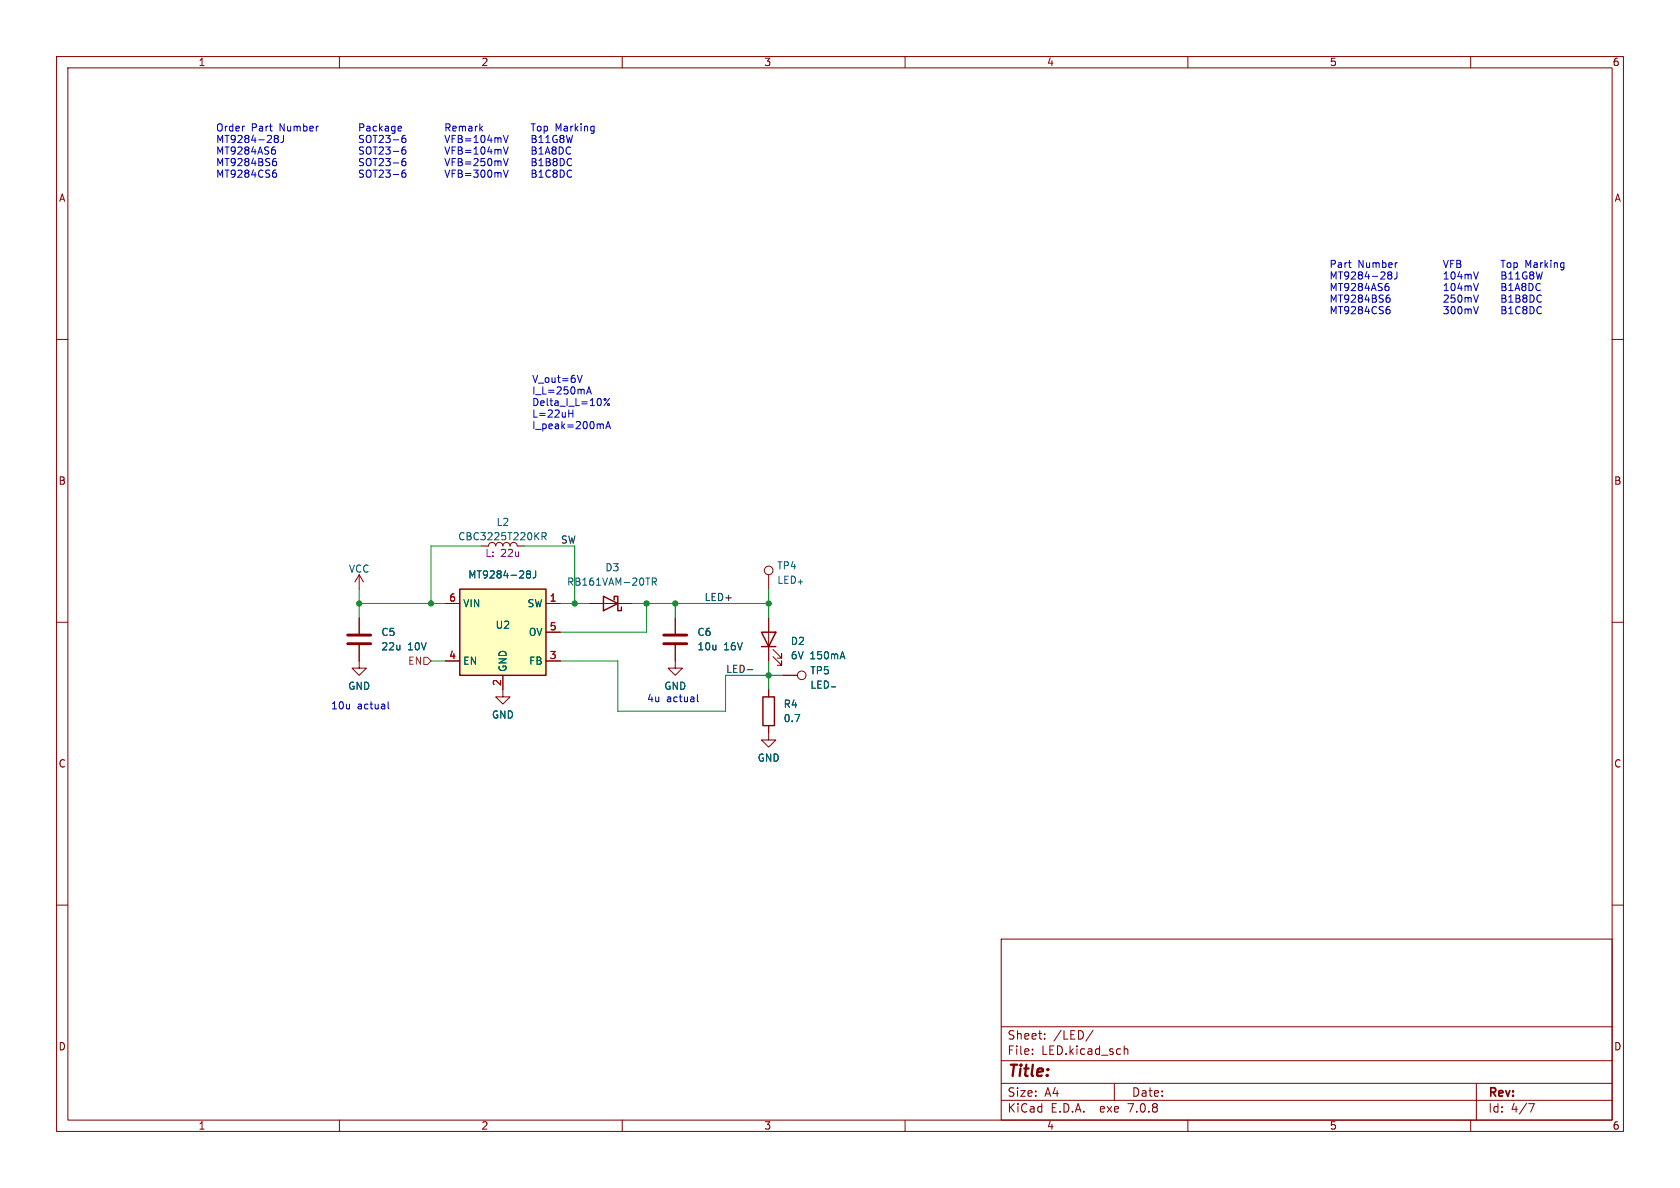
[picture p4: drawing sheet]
<svg xmlns="http://www.w3.org/2000/svg" width="297mm" height="210mm" viewBox="0 0 297 210" stroke-linecap="round" stroke-linejoin="round" font-family="sans-serif">
<g fill="none" stroke="#840000" stroke-width=".18">
<path d="M10 10h277v190h-277zM12 12h273v186h-273zM60 10v2M110 10v2M160 10v2M210 10v2M260 10v2M10 60h2M285 60h2M85.1 96.5h1.3a.64 .64 0 0 1 .6-.6 .64 .64 0 0 1 .6 .6 .64 .64 0 0 1 .7-.6 .64 .64 0 0 1 .6 .6 .64 .64 0 0 1 .6-.6 .64 .64 0 0 1 .7 .6 .64 .64 0 0 1 .6-.6 .64 .64 0 0 1 .6 .6h1.3M10 110h2M63.5 114v4.1h1.3l-1.3 1.3-1.3-1.3h1.3"/>
<path d="M63.5 101.6l-.8 1.3M63.5 101.6v2.5M63.5 109.2v2.8M63.5 101.6l.8 1.3M78.7 106.7h2.6M78.7 116.8h2.6M88.9 119.4v3.8h1.3l-1.3 1.3-1.3-1.3h1.3M96.5 106.7h2.6M96.5 116.8h2.6M96.5 111.8h2.6M104.1 106.7h7.7M119.4 114v4.1h1.2l-1.2 1.3-1.3-1.3h1.3"/>
<path d="M119.4 109.2v2.8M135.9 101.6v2.5M135.9 109.2v7.6M136.7 116.1l1.5 1.5v-.8v.8h-.8M136.7 114.8l1.5 1.5v-.7v.7h-.8M138.4 119.4h2.6M285 110h2M135.9 128.3v2.5h1.3l-1.3 1.3-1.3-1.3h1.3M135.9 121.9v1.3M10 160h2M285 160h2M177 166h108v32h-108z"/>
<path d="M60 198v2M110 198v2M160 198v2M177 194.5h108M177 191.5h108M177 187.5h108M177 181.5h108M182.5 186.3v.1M182.5 185.5v.1M184.7 183.6v.1M184.7 182.8v.1M193.2 182.1l-1.2 2"/>
<path d="M197 191.5v3M198.7 184.9v1.5M198.7 185.5l.3-.1 .3 .1 .1 .9M210 198v2M260 198v2M261 191.5v6.5M270.2 195.1h1l-.6 1.5"/>
<circle cx="135.9" cy="100.8" r=".76"/>
<circle cx="141.7" cy="119.4" r=".76"/>
</g>
<path d="M81.3 104.1h15.2v15.3h-15.2zM106.7 105.4l2.5 1.3-2.5 1.3zM108.6 106v-.6h.6v2.6h.7v-.7M134.6 111.8h2.6l-1.3 2.5zM134.6 114.3h2.6M134.9 123.2h2v5.1h-2z" fill="none" stroke="#840000" stroke-width=".25"/>
<path d="M61.5 113.8h4M61.5 112.3h4M117.3 113.8h4.1M117.3 112.3h4.1" fill="none" stroke="#840000" stroke-width=".51"/>
<path d="M95.8 94.8h.6l.1-.2v-.3l-.7-.1v1.2M96.1 94.8l.4 .6M93.1 101.2l.2 .3M93.1 101.2l.2-.3 .4 .1 .1 .2-.2 .3M93.3 101.5h.3M93.3 101.5l-.2 .2M93.6 101.5l.2 .2-.1 .4-.4 .1-.2-.3M94.7 100.9v.9a.41 .41 0 0 1-.5 .4M114.2 102.2h.7M115.3 102.8h.6l.1-.2v-.3l-.7-.1v1.2M115.6 102.8l.4 .6" fill="none" stroke="#006464" stroke-width=".18"/>
<path d="M81.3 104.1h15.2v15.3h-15.2z" fill="#ffffc2" stroke="#ffffc2" stroke-width=".18"/>
<path d="M74.9 116.2h.7l.6 .6-.6 .7h-.7z" fill="none" stroke="#725600" stroke-width=".18"/>
<path d="M132.1 118.4h1" fill="none" stroke="#0f0f0f" stroke-width=".18"/>
<g fill="none" stroke="#0000c2" stroke-width=".18">
<path d="M48.4 26h.2M48.4 28.5h.3l.2 .2M48.4 30.6h.3l.2 .2-.1 .4-.4 .1M48.5 24.2l.2 .3M48.5 25l.2 .2 .4-.1M48.5 26.5l.2 .2v.3l-.2 .2M48.5 30.1h.3M48.7 24.5h.3M48.7 24.5l-.2 .2M48.8 28l-.4 .1M48.9 29l-.2 .3h-.3M49 24.5h.1"/>
<path d="M49.1 24l-.4-.1-.2 .3M49.1 24.4l-.1 .1M78.7 23.9l.4 1.3 .4-1.3M78.7 26l.4 1.2 .4-1.2M78.7 28l.4 1.3 .4-1.3M78.7 30.1l.4 1.2 .4-1.2M78.8 22.6l.6-.1 .2-.2-.1-.3-.7-.1v1.3M79.1 22.6l.5 .6M79.9 24.5h.5M79.9 26.6h.5M79.9 28.6h.5M79.9 30.7h.5"/>
<path d="M80 22.7l.7-.1-.1-.2-.4-.1-.2 .2 .1 .6h.5M80.5 23.9h-.6v1.3M80.5 26h-.6v1.2M80.5 28h-.6v1.3M80.5 30.1h-.6v1.2M81 26h.4l.3 .2-.3 .4 .3 .1v.3l-.2 .2h-.5zM81 23.9h.4l.3 .3-.3 .3 .3 .2v.3l-.2 .2h-.5zM81 28h.4l.3 .3-.3 .3 .3 .1v.3l-.2 .3h-.5zM81 30.1h.4l.3 .2-.3 .4 .3 .1v.3l-.2 .2h-.5zM81 24.5h.4M81 26.6h.4M81 28.6h.4"/>
<path d="M81 30.7h.4M81.2 22.4l.4-.1 .1 .2M81.2 22.3v.9M81.7 22.5l.2-.2 .3 .1 .1 .8M81.7 22.5v.7M82.3 24.5h1M82.3 24.9h1M82.3 26.6h1M82.3 26.9h1M82.3 28.6h1M82.3 29h1M82.3 30.7h1"/>
<path d="M82.3 31h1M82.9 22.4h.5v.8M83.4 22.6l-.4 .1-.2 .2 .2 .3 .4-.1M83.7 30.1h.8l-.4 .5 .4 .1v.5l-.2 .1-.6-.1M83.8 25.2h.7M83.8 24.3l.4-.4v1.3M83.8 26.3l.4-.3v1.2M83.8 27.2h.7M83.8 28.1l.5-.1 .2 .4-.8 .9h.8M84 22.3v.9M84.4 22.3l-.4 .3M84.8 21.9v1.3"/>
<path d="M84.9 22.7l.4 .5M85.1 30.2l.2-.1a.68 .68 0 0 1 .5 .6 .68 .68 0 0 1-.5 .6l-.2-.1-.1-.3zM85.1 24.1l.2-.2a.68 .68 0 0 1 .5 .7 .68 .68 0 0 1-.5 .6l-.2-.1-.1-.4zM85.1 26.1l.2-.1a.68 .68 0 0 1 .5 .6 .68 .68 0 0 1-.5 .6l-.2-.1-.1-.3zM85.3 22.3l-.5 .5M85.7 28h-.6l-.1 .6 .2-.1 .4 .1 .1 .1v.5l-.2 .1-.5-.1M86.3 30.2l.2-.1a.68 .68 0 0 1 .5 .6 .68 .68 0 0 1-.5 .6l-.2-.1-.1-.3zM86.3 28.1l.2-.1a.68 .68 0 0 1 .5 .7 .68 .68 0 0 1-.5 .6l-.2-.1-.1-.4zM86.5 23.9l-.3 .9h.8M86.5 25.9l-.3 .9h.8M86.8 24.4v.8M86.8 26.4v.8"/>
<path d="M87.5 24.4v.8M87.5 26.4v.8M87.5 28.4v.9M87.5 30.5v.8M87.5 24.5l.4-.1 .1 .1M87.5 26.5l.4-.1 .1 .2M87.5 28.6l.4-.2 .1 .2M87.5 30.6l.4-.1 .1 .2M88 24.5l.2-.1h.3l.1 .8M88 24.5v.7M88 26.6v.6M88 28.6v.7"/>
<path d="M88 30.7v.6M88 26.6l.2-.2 .3 .1 .1 .7M88 28.6l.2-.2 .3 .1 .1 .8M88 30.7l.2-.2 .3 .1 .1 .7M89 23.9l.4 1.3 .4-1.3M89 26l.4 1.2 .4-1.2M89 28l.4 1.3 .4-1.3M89 30.1l.4 1.2 .4-1.2M94.1 23.9v1.3l.6-.1 .1-.3-.3-.3M94.1 24.5h.4M94.1 26h.4l.2 .2-.2 .4 .2 .1 .1 .3-.2 .2h-.5zM94.1 28h.4l.2 .3-.2 .3 .2 .1 .1 .3-.2 .3h-.5z"/>
<path d="M94.1 30.1h.4l.2 .2-.2 .4 .2 .1 .1 .3-.2 .2h-.5zM94.1 26.6h.4M94.1 28.6h.4M94.1 30.7h.4M94.7 24.3l-.2 .2M95.3 25.2h.7M95.3 26.3l.4-.3v1.2M95.3 28.4l.4-.4v1.3M95.3 30.4l.4-.3v1.2M95.3 27.2h.7M95.3 29.3h.7M95.3 31.3h.7"/>
<path d="M95.7 23.9v1.3M96.4 27.2l.4-1.2 .4 1.2M96.5 25.2h.7M96.5 26.9h.6M96.6 28h.4l.2 .3-.2 .3 .2 .1 .1 .3-.3 .3h-.4zM96.6 28.6h.4M96.9 23.9v1.3M97.3 30.2a.6 .6 0 0 0-.9 .4 .6 .6 0 0 0 .6 .7l.3-.1M97.8 24.2a.57 .57 0 0 0 0 .8 .57 .57 0 0 0 .7 .1v-.4h-.2M97.8 26.5l-.2 .3v.2l.2 .2h.3l.2-.2v-.2l-.2-.3M97.8 26.5l-.2-.2 .2-.3h.3l.2 .2-.2 .3M97.8 26.5h.3"/>
<path d="M98 28.6l-.2-.3 .2-.3h.3l.2 .3-.2 .3M98 28.6l-.2 .2v.2l.2 .3h.3l.2-.3v-.2l-.2-.2M98 30.6l-.2-.2 .2-.3h.3l.2 .2-.2 .3M98 30.6l-.2 .3v.2l.2 .2h.3l.2-.2v-.2l-.2-.3M98 28.6h.3M98 30.6h.3M98.9 26a.64 .64 0 0 1 .7 .6 .64 .64 0 0 1-.7 .6zM99 24.2l.2 .3M99 28a.64 .64 0 0 1 .8 .7 .64 .64 0 0 1-.8 .6zM99 30.1a.64 .64 0 0 1 .8 .6 .64 .64 0 0 1-.8 .6zM99.2 24.5l-.2 .2v.3l.2 .2h.3l.2-.2v-.3l-.2-.2M99.2 24.5h.3"/>
<path d="M99.7 24.2l-.2 .3M100.1 23.9l.3 1.3 .3-.9 .2 .9 .3-1.3M100.9 26.1a.6 .6 0 0 0-.9 .4 .6 .6 0 0 0 .6 .7l.3-.1M101 28.1a.6 .6 0 0 0-.8 .5 .6 .6 0 0 0 .6 .7l.2-.1M101 30.2a.6 .6 0 0 0-.8 .4 .6 .6 0 0 0 .6 .7l.2-.1M101.3 22.3l-.3 .1M101.7 21.9v1.3M101.8 22.7l.4 .5M102.2 22.3l-.5 .5M102.7 21.9v.1M102.7 22.3v.9M103.3 22.4l.2-.1 .3 .1 .1 .8"/>
<path d="M103.3 22.3v.9M105 22.4l-.3-.1-.3 .3 .1 .5h.5M105 22.3v1l-.2 .3-.3-.1M238.4 46.4h.5M238.7 47.3h.2M255.2 46l.4 1.3 .4-1.3M256.5 46.6h.4M257.1 46h-.6v1.3M257.5 46h.5l.2 .3-.2 .3 .2 .1 .1 .3-.3 .3h-.5zM257.5 46.6h.5M259.2 50.5l.3 .2M259.2 52.6l.3 .2"/>
<path d="M259.5 54.7v.1M259.5 50.7l.2-.2 .3 .1 .1 .8M259.5 52.8l.2-.2h.3l.1 .8M259.5 54.8l.2-.2 .3 .1 .1 .8M259.5 50.7v.7M259.5 52.8v.6M259.5 54.8v.7M259.6 48.5h.4l.1 .8M260.5 48.1l.4 1.2 .5-1.2M260.5 50.1l.4 1.3 .5-1.3M260.5 52.2l.4 1.2 .5-1.2M260.5 54.2l.4 1.3 .5-1.3"/>
<path d="M265.3 46h.8M265.5 48.1h.5l.2 .2-.2 .4 .2 .1 .1 .3-.3 .2h-.5zM265.5 50.1h.5l.2 .2-.2 .4 .2 .1 .1 .3-.3 .3h-.5zM265.5 52.2h.5l.2 .2-.2 .4 .2 .1 .1 .3-.3 .2h-.5zM265.5 54.2h.5l.2 .2-.2 .4 .2 .1 .1 .3-.3 .3h-.5zM265.5 48.7h.5M265.5 50.7h.5M265.5 52.8h.5M265.5 54.8h.5M265.7 46v1.3M266.5 46.6l.2-.2 .3 .2 .1 .4-.1 .2-.3 .1-.2-.1zM266.7 48.4l.4-.3v1.2"/>
<path d="M266.7 50.5l.4-.4v1.3M266.7 52.5l.4-.3v1.2M266.7 54.6l.4-.4v1.3M266.7 49.3h.8M266.7 51.4h.8M266.7 53.4h.8M266.7 55.5h.8M267.6 46.5l.4-.1 .3 .3-.2 .5h-.5M267.6 46.4v1.3M267.8 51.4l.5-1.3 .4 1.3M267.9 49.3h.8M267.9 48.4l.4-.3v1.2"/>
<path d="M267.9 51h.7M268 52.2h.4l.3 .2-.3 .4 .3 .1v.3l-.2 .2h-.5zM268 52.8h.4M268.7 54.3a.6 .6 0 0 0-.8 .4 .6 .6 0 0 0 .6 .8l.2-.2M269.2 48.4a.56 .56 0 0 0 0 .7 .56 .56 0 0 0 .7 .1v-.4h-.2M269.3 50.7l-.3 .2v.2l.3 .3h.2l.3-.3v-.2l-.3-.2M269.3 50.7l-.3-.3 .3-.3h.2l.3 .2-.3 .4M269.3 50.7h.2M269.5 52.7l-.3-.2 .3-.3h.3l.1 .2-.2 .3M269.5 52.7l-.3 .2v.3l.3 .2h.3l.1-.2v-.3l-.2-.2M269.5 54.7l-.3-.2 .3-.3 .3 .1 .1 .1-.2 .3M269.5 54.7l-.3 .3v.2l.3 .3 .3-.1 .1-.2v-.2l-.2-.3"/>
<path d="M269.5 52.7h.2M269.5 54.7h.2M270.3 50.1a.64 .64 0 0 1 .7 .6 .64 .64 0 0 1-.7 .7zM270.4 48.4l.3 .2M270.5 52.2a.64 .64 0 0 1 .7 .6 .64 .64 0 0 1-.7 .6zM270.5 54.2a.64 .64 0 0 1 .7 .6 .64 .64 0 0 1-.7 .7zM270.7 48.6l-.3 .2v.3l.3 .2h.3l.2-.2v-.3l-.3-.2M270.7 48.6h.2M271.2 48.4l-.3 .2M271.6 48.1l.3 1.2 .2-.9 .3 .9 .3-1.2M272.3 50.2a.6 .6 0 0 0-.8 .5 .6 .6 0 0 0 .6 .7l.2-.1M272.5 52.3a.6 .6 0 0 0-.9 .4 .6 .6 0 0 0 .6 .7l.3-.1"/>
<path d="M272.5 54.3a.6 .6 0 0 0-.9 .4 .6 .6 0 0 0 .6 .8l.3-.2M276.4 46.4l.1 .1M276.5 46.4v1.1l-.1 .2M276.5 47.2l-.1 .1M100.6 73.1h.7M101.3 72.5v1.2M102.1 66.3l.4 1.3 .4-1.3M103.7 69.7l.4-1.3 .4 1.3M103.8 69.3h.6M106.5 74.9l.2 .2v.7M107.1 75.8l.4-1.3 .4 1.3M107.2 75.4h.6"/>
<path d="M107.7 70.4l-.9 1.3M68.6 124v1.1l.2 .2M123.3 122.8v1.1l.2 .1"/>
<circle cx="107" cy="70.6" r=".18"/>
<circle cx="107.6" cy="71.5" r=".18"/>
</g>
<path d="M85.1 96.5h-8.9v10.2M92.7 96.5h8.9v10.2M63.5 106.7h15.2M63.5 104.1v5.1M76.2 116.8h2.5M99.1 106.7h5M99.1 116.8h10.1v8.9h19.1v-6.3h10.1M111.8 106.7h24.1M114.3 106.7v5.1h-15.2M119.4 106.7v2.5M135.9 104.1v5.1M135.9 116.8v5.1" fill="none" stroke="#009600" stroke-width=".18"/>
<g fill="#009600" stroke="#009600" stroke-width=".18">
<circle cx="101.6" cy="106.7" r=".46"/>
<circle cx="63.5" cy="106.7" r=".46"/>
<circle cx="76.2" cy="106.7" r=".46"/>
<circle cx="119.4" cy="106.7" r=".46"/>
<circle cx="114.3" cy="106.7" r=".46"/>
<circle cx="135.9" cy="106.7" r=".46"/>
<circle cx="135.9" cy="119.4" r=".46"/>
</g>
<text font-size="2.8" fill="#840000" x="178" y="190.9">Title:</text>
<g font-size="2.1" fill="#840000">
<text x="178" y="184">Sheet:</text>
<text x="186.2" y="184">/LED/</text>
<text x="178" y="186.7">File:</text>
<text x="184.1" y="186.7">LED.kicad_sch</text>
<text x="178" y="196.9">KiCad</text>
<text x="178" y="194.1">Size:</text>
<text x="184.7" y="194.1">A4</text>
<text x="185.7" y="196.9">E.D.A.</text>
<text x="194.6" y="196.9">exe</text>
<text x="199.7" y="196.9">7.0.8</text>
<text x="200" y="194.1">Date:</text>
<text x="263" y="194.3">Rev:</text>
<text x="263" y="196.9">Id:</text>
<text x="267.1" y="196.9">4/7</text>
</g>
<g font-size="1.8" fill="#840000">
<text x="35" y="11.9">1</text>
<text x="85" y="11.9">2</text>
<text x="135" y="11.9">3</text>
<text x="185" y="11.9">4</text>
<text x="235" y="11.9">5</text>
<text x="285" y="11.9">6</text>
<text x="10.3" y="35.9">A</text>
<text x="285.3" y="35.9">A</text>
<text x="10.3" y="85.9">B</text>
<text x="285.3" y="85.9">B</text>
<text x="10.3" y="135.9">C</text>
<text x="285.3" y="135.9">C</text>
<text x="10.3" y="185.9">D</text>
<text x="285.3" y="185.9">D</text>
<text x="35" y="199.9">1</text>
<text x="85" y="199.9">2</text>
<text x="135" y="199.9">3</text>
<text x="185" y="199.9">4</text>
<text x="235" y="199.9">5</text>
<text x="285" y="199.9">6</text>
</g>
<g font-size="1.8" fill="#0000c2">
<text x="38.1" y="23.3">Order</text>
<text x="44.4" y="23.3">Part</text>
<text x="49.5" y="23.3">Number Package Remark Top</text>
<text x="94.3" y="23.3">Marking</text>
<text x="38.1" y="25.4">MT9284-28J</text>
<text x="38.1" y="27.4">MT9284AS6</text>
<text x="38.1" y="29.5">MT9284BS6</text>
<text x="49.4" y="27.4">SOT23-6 VFB=104mV B1A8DC</text>
<text x="49.4" y="29.5">SOT23-6 VFB=250mV B1B8DC</text>
<text x="49.5" y="25.4">SOT23-6 VFB=104mV B11G8W</text>
<text x="38.1" y="31.5">MT9284CS6</text>
<text x="49.5" y="31.5">SOT23-6 VFB=300mV B1C8DC</text>
<text x="234.9" y="47.5">Part</text>
<text x="240.1" y="47.5">Number VFB Top</text>
<text x="269.6" y="47.5">Marking</text>
<text x="234.9" y="49.5">MT9284-28J 104mV B11G8W</text>
<text x="234.9" y="51.5">MT9284AS6 104mV B1A8DC</text>
<text x="234.9" y="53.6">MT9284BS6 250mV B1B8DC</text>
<text x="234.9" y="55.6">MT9284CS6 300mV B1C8DC</text>
<text x="94" y="67.8">V_out=6V</text>
<text x="94" y="69.8">I_L=250mA</text>
<text x="94" y="71.9">Delta_I_L=10%</text>
<text x="94" y="73.9">L=22uH</text>
<text x="94" y="76">I_peak=200mA</text>
<text x="58.4" y="125.5">10u</text>
<text x="63.2" y="125.5">actual</text>
<text x="114.3" y="124.2">4u</text>
<text x="117.8" y="124.2">actual</text>
</g>
<g font-size="1.8" fill="#006464">
<text x="80.9" y="95.7">CBC3225T220KR</text>
<text x="87.7" y="93.2">L2</text>
<text x="61.6" y="101.4">VCC</text>
<text x="106.9" y="101.2">D3</text>
<text x="137.3" y="100.9">TP4</text>
<text x="81.8" y="107.5">VIN</text>
<text x="82.7" y="102.5">MT9284-28J</text>
<text x="93.1" y="107.5">SW</text>
<text x="100.2" y="103.7">RB161VAM-20TR</text>
<text x="137.3" y="103.4">LED_{+}</text>
<text x="67.3" y="112.6">C5</text>
<text x="87.5" y="111.4">U2</text>
<text x="93.4" y="112.6">OV</text>
<text x="123.2" y="112.6">C6</text>
<text x="67.3" y="115.2">22u</text>
<text x="72.1" y="115.2">10V</text>
<text x="81.8" y="117.7">EN</text>
<text x="89.8" y="118.9" transform="rotate(-90 89.8 118.9)">GND</text>
<text x="93.5" y="117.7">FB</text>
<text x="123.2" y="115.2">10u</text>
<text x="127.9" y="115.2">16V</text>
<text x="139.7" y="114.2">D2</text>
<text x="139.7" y="116.8">6V</text>
<text x="143.1" y="119.4">TP5</text>
<text x="143.2" y="116.8">150mA</text>
<text x="61.5" y="122.1">GND</text>
<text x="117.3" y="122.1">GND</text>
<text x="138.4" y="125.3">R4</text>
<text x="143.1" y="121.9">LED_{-}</text>
<text x="86.9" y="127.2">GND</text>
<text x="138.4" y="127.9">0.7</text>
<text x="133.9" y="134.8">GND</text>
</g>
<g font-size="1.8" fill="#840084">
<text x="85.7" y="98.7">L:</text>
<text x="88.5" y="98.7">22u</text>
</g>
<g font-size="1.8" fill="#0f0f0f">
<text x="99.1" y="96.2">SW</text>
<text x="124.5" y="106.3">LED+</text>
<text x="128.3" y="119">LED-</text>
</g>
<g font-size="1.8" fill="#a90000">
<text x="79.3" y="106.4">6</text>
<text x="97.1" y="106.4">1</text>
<text x="97.1" y="111.5">5</text>
<text x="79.3" y="116.6">4</text>
<text x="97.1" y="116.6">3</text>
<text x="88.6" y="121.4" transform="rotate(-90 88.6 121.4)">2</text>
</g>
<text font-size="1.8" fill="#725600" x="72.1" y="117.7">EN</text>
</svg>
